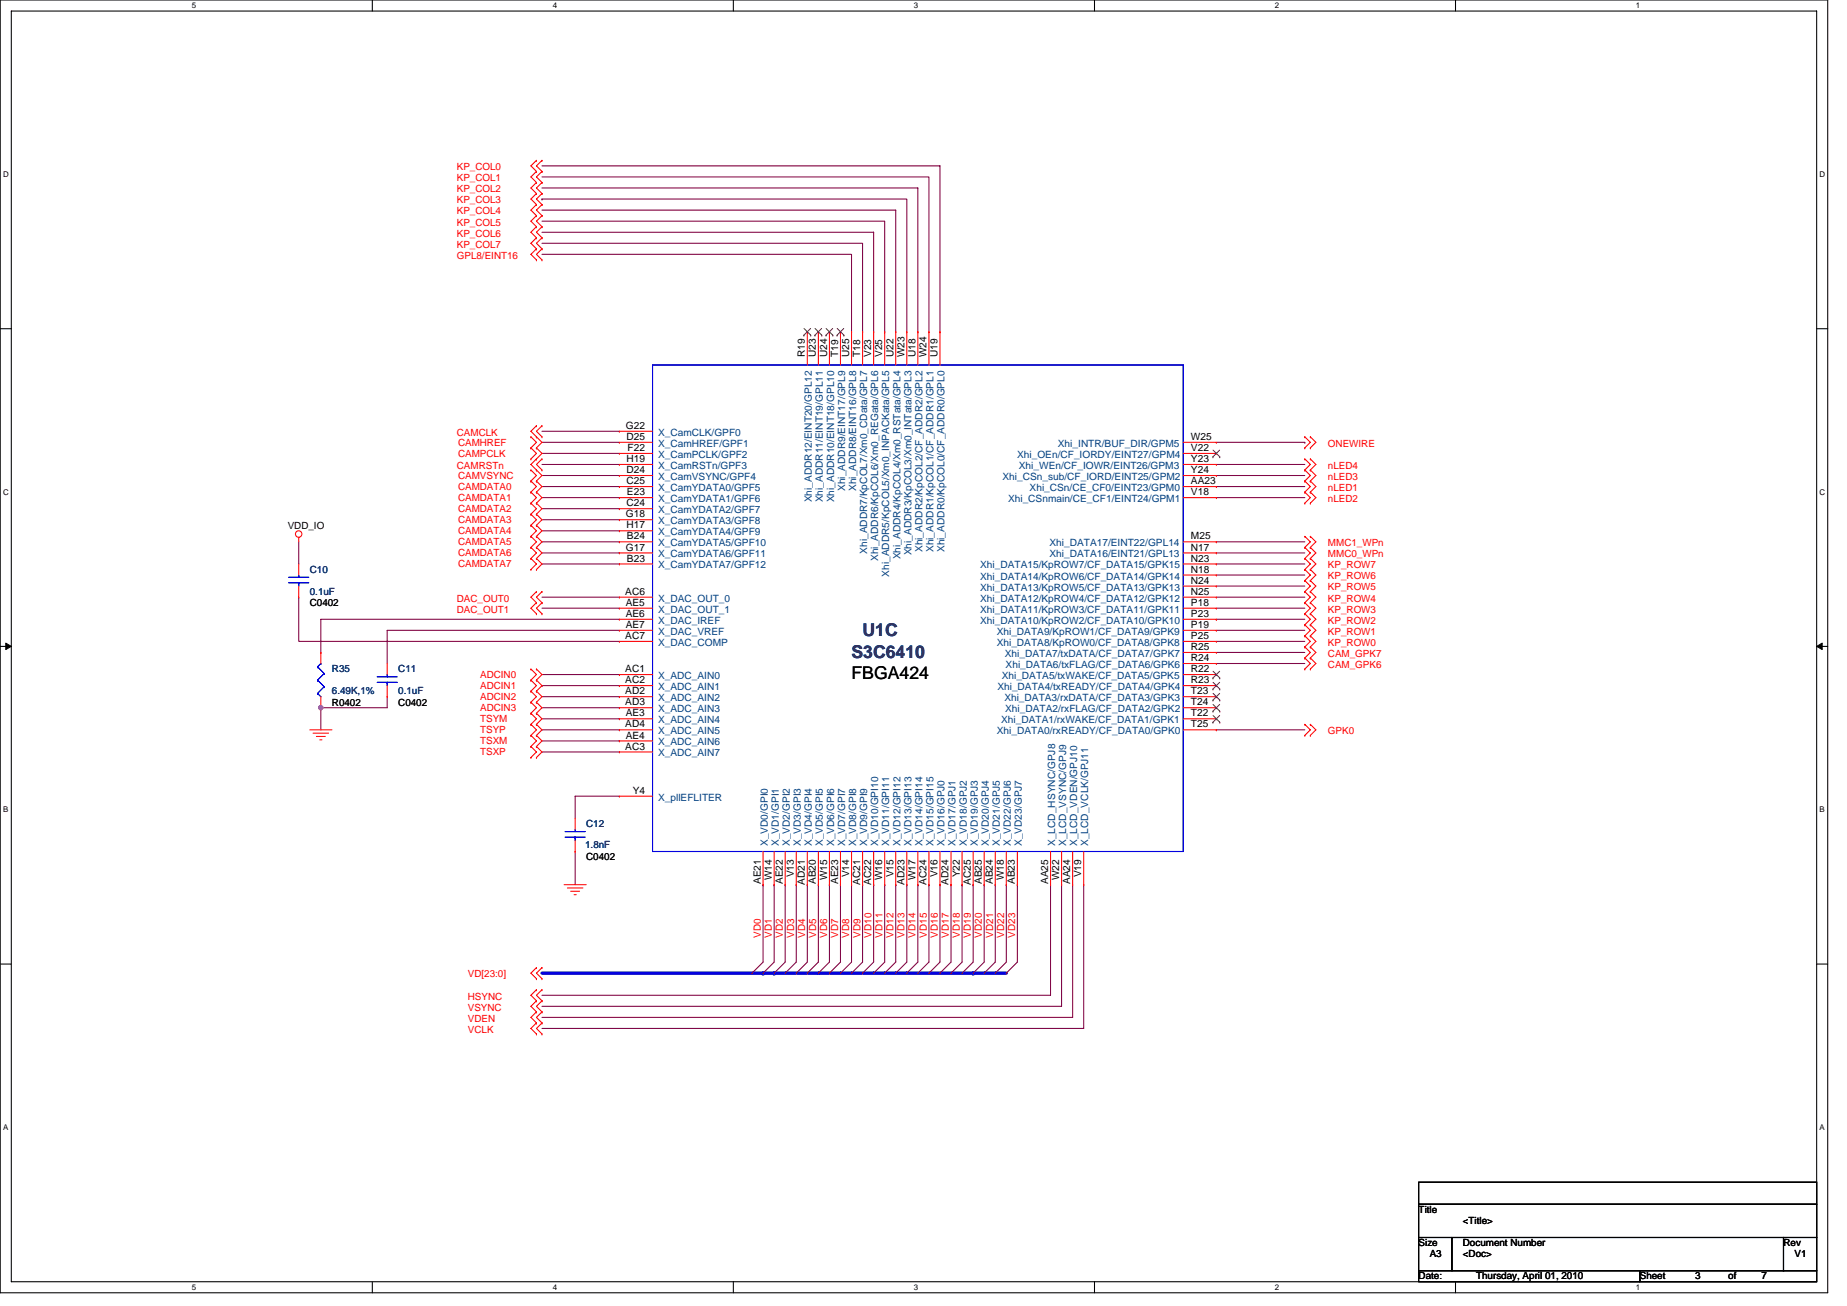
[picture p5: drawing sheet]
<svg xmlns="http://www.w3.org/2000/svg" width="297mm" height="210mm" viewBox="0 0 297 210" stroke-linecap="round" stroke-linejoin="round" font-family="sans-serif">
<path d="M0 0h293.9v207.9h-293.9zM1.8 1.8h290.4v204.3h-290.4z" fill="none" stroke="#000" stroke-width=".17"/>
<g fill="#fff">
<path d="M30.8 .2h.7v1.4h-.7z"/>
<path d="M30.8 206.3h.7v1.4h-.7z"/>
</g>
<path d="M59.9 0v1.8M59.9 206.1v1.8" fill="none" stroke="#000" stroke-width=".17"/>
<g fill="#fff">
<path d="M88.9 .2h.7v1.4h-.7z"/>
<path d="M88.9 206.3h.7v1.4h-.7z"/>
</g>
<path d="M117.9 0v1.8M117.9 206.1v1.8" fill="none" stroke="#000" stroke-width=".17"/>
<g fill="#fff">
<path d="M147 .2h.7v1.4h-.7z"/>
<path d="M147 206.3h.7v1.4h-.7z"/>
</g>
<path d="M176 0v1.8M176 206.1v1.8" fill="none" stroke="#000" stroke-width=".17"/>
<g fill="#fff">
<path d="M205 .2h.7v1.4h-.7z"/>
<path d="M205 206.3h.7v1.4h-.7z"/>
</g>
<path d="M234.1 0v1.8M234.1 206.1v1.8" fill="none" stroke="#000" stroke-width=".17"/>
<g fill="#fff">
<path d="M263.1 .2h.7v1.4h-.7z"/>
<path d="M263.1 206.3h.7v1.4h-.7z"/>
<path d="M.5 27.3h.9v1.4h-.9z"/>
<path d="M292.6 27.3h.9v1.4h-.9z"/>
<path d="M.5 78.4h.9v1.4h-.9z"/>
<path d="M292.6 78.4h.9v1.4h-.9z"/>
</g>
<path d="M0 52.9h1.8M292.2 52.9h1.7" fill="none" stroke="#000" stroke-width=".17"/>
<g fill="#fff">
<path d="M.5 129.5h.8v1.4h-.8z"/>
<path d="M292.6 129.5h.9v1.4h-.9z"/>
</g>
<path d="M0 103.9h1.8M292.2 103.9h1.7" fill="none" stroke="#000" stroke-width=".17"/>
<path d="M.9 103.4l.9 .5-.9 .5zM292.2 103.9l.8-.5v1z" fill="#000" stroke="#000" stroke-width=".16"/>
<g fill="#fff">
<path d="M.5 180.5h.8v1.4h-.8z"/>
<path d="M292.6 180.5h.9v1.4h-.9z"/>
</g>
<path d="M0 155h1.8M292.2 155h1.7M228.2 190.1h64v3.5h-64zM228.2 193.6h64v5.4h-64zM228.2 199h5.3v5.3h-5.3zM233.5 199h53.3v5.3h-53.3zM286.8 199h5.4v5.3h-5.4zM228.2 204.3h35.5v1.8h-35.5zM263.7 204.3h28.5v1.8h-28.5z" fill="none" stroke="#000" stroke-width=".17"/>
<g fill="none" stroke="#800040" stroke-width=".17">
<path d="M87.2 39.1h51.5v14.2M87.2 37.3h53.3v16M87.2 35.6h55.1v17.7M87.2 33.8h56.9v19.5M87.2 32h58.6v21.3M87.2 32h.1M87.2 30.2h60.4v23.1M87.2 28.4h62.2v24.9M87.2 26.7h64v26.6M87.2 40.9h49.7v12.4M87.2 69.3h12.4M87.2 71.1h12.4"/>
<path d="M87.2 72.9h12.4M87.2 74.7h12.4M87.2 76.5h12.4M87.2 78.2h12.4M195.6 78.2h14.2M195.6 76.5h14.2M195.6 74.7h14.2M195.6 71.1h14.2M209.8 71.1h.1M48 96v7.1h51.6M48 87.1v3.6M87.2 90.7h12.4"/>
<path d="M87.2 96h12.4M87.2 97.8h12.4M87.2 80h12.4M87.2 81.8h12.4M87.2 83.6h12.4M87.2 85.3h12.4M87.2 87.1h12.4M87.2 88.9h12.4M99.6 99.6h-48v5.3M195.6 80h14.2M195.6 99.6h.1M195.6 97.8h14.2"/>
<path d="M195.6 96h14.2M195.6 94.2h14.2M195.6 92.5h14.2M195.6 90.7h14.2M195.6 88.9h14.2M195.6 87.1h14.2M195.6 99.6h14.2M51.6 113.8h.1M51.6 113.8v3.5M62.3 112v1.8h-10.7M87.2 112h12.4M87.2 113.8h12.4"/>
<path d="M87.2 115.6h12.4M87.2 117.3h12.4M87.2 119.1h12.4M87.2 108.5h12.4M87.2 110.2h.1M87.2 110.2h12.4M99.6 101.3h-37.3v5.4M195.6 103.1h14.2M195.6 101.3h14.2M195.6 117.3h14.2M195.6 104.9h14.2M195.6 106.7h14.2"/>
<path d="M87.2 120.9h12.4M92.5 136.9v5.3M99.6 128h-7.1v3.6M120.9 156.5h.1M122.7 142.2h.1M122.7 156.5h.1M122.7 142.2v12.5l-1.8 1.8M124.5 142.2h.1M124.5 156.5h.1M124.5 142.2v12.5l-1.8 1.8M126.3 142.2h.1M126.3 156.5h.1"/>
<path d="M126.3 142.2v12.5l-1.8 1.8M128.1 142.2h.1M128.1 156.5h.1M128.1 142.2v12.5l-1.8 1.8M129.8 142.2h.1M129.8 156.5h.1M129.8 142.2v12.5l-1.7 1.8M131.6 142.2h.1M131.6 156.5h.1M131.6 142.2v12.5l-1.8 1.8M133.4 142.2h.1M133.4 156.5h.1"/>
<path d="M133.4 142.2v12.5l-1.8 1.8M135.2 142.2h.1M135.2 156.5h.1M135.2 142.2v12.5l-1.8 1.8M136.9 142.2h.1M136.9 156.5h.1M136.9 142.2v12.5l-1.7 1.8M138.7 142.2h.1M138.7 156.5h.1M138.7 142.2v12.5l-1.8 1.8M140.5 142.2h.1M140.5 156.5h.1"/>
<path d="M140.5 142.2v12.5l-1.8 1.8M142.3 142.2h.1M142.3 156.5h.1M142.3 142.2v12.5l-1.8 1.8M144.1 142.2h.1M144.1 156.5h.1M144.1 142.2v12.5l-1.8 1.8M145.8 142.2h.1M145.8 156.5h.1M145.8 142.2v12.5l-1.7 1.8M147.6 142.2h.1M147.6 156.5h.1"/>
<path d="M147.6 142.2v12.5l-1.8 1.8M149.4 142.2h.1M149.4 156.5h.1M149.4 142.2v12.5l-1.8 1.8M151.2 142.2h.1M151.2 156.5h.1M151.2 142.2v12.5l-1.8 1.8M152.9 142.2h.1M152.9 156.5h.1M152.9 142.2v12.5l-1.7 1.8M154.7 142.2h.1M154.7 156.5h.1"/>
<path d="M154.7 142.2v12.5l-1.8 1.8M156.5 142.2h.1M156.5 156.5h.1M156.5 142.2v12.5l-1.8 1.8M158.3 142.2h.1M158.3 156.5h.1M158.3 142.2v12.5l-1.8 1.8M160.1 142.2h.1M160.1 156.5h.1M160.1 142.2v12.5l-1.8 1.8M161.8 142.2h.1M161.8 156.5h.1"/>
<path d="M161.8 142.2v12.5l-1.7 1.8M163.6 142.2h.1M163.6 142.2v12.5l-1.8 1.8M168.9 142.2v17.8h-81.7M170.7 142.2v19.6h-83.5M172.5 142.2v21.4h-85.3M174.3 142.2v23.2h-87.1"/>
</g>
<circle cx="51.6" cy="113.8" r=".35" fill="#f0f" stroke="#f0f" stroke-width=".17"/>
<path d="M87.2 156.5h35.5M122.7 156.5h33.8M122.7 156.5h.1M124.5 156.5h.1M156.5 156.5h5.3M156.5 156.5h.1" fill="none" stroke="#00f" stroke-width=".53"/>
<g fill="none" stroke="#f00" stroke-width=".17">
<path d="M86.3 38.2h.1M86.3 36.4h.1M86.3 34.7h.1M86.3 32.9h.1M86.3 31.1h.1M86.3 29.3h.1M86.3 27.6h.1M86.3 25.8h.1M86.3 38.2l-.9 .9 .9 .9M86.3 36.4l-.9 .9 .9 .9M86.3 34.7l-.9 .9 .9 .8M86.3 32.9l-.9 .9 .9 .9"/>
<path d="M86.3 31.1l-.9 .9 .9 .9M86.3 29.3l-.9 .9 .9 .9M86.3 27.6l-.9 .8 .9 .9M86.3 25.8l-.9 .9 .9 .9M87.2 38.2h.1M87.2 36.4h.1M87.2 34.7h.1M87.2 32.9h.1M87.2 31.1h.1M87.2 29.3h.1M87.2 27.6h.1M87.2 25.8h.1"/>
<path d="M87.2 38.2l-.9 .9 .9 .9M87.2 36.4l-.9 .9 .9 .9M87.2 34.7l-.9 .9 .9 .8M87.2 32.9l-.9 .9 .9 .9M87.2 31.1l-.9 .9 .9 .9M87.2 29.3l-.9 .9 .9 .9M87.2 27.6l-.9 .8 .9 .9M87.2 25.8l-.9 .9 .9 .9M86.3 40h.1M86.3 41.8h.1M86.3 40l-.9 .9 .9 .9M87.2 40h.1"/>
<path d="M87.2 41.8h.1M87.2 40l-.9 .9 .9 .9M129.8 53.3h.1M129.8 53.3v5.4M131.6 53.3h.1M131.6 53.3v5.4M133.4 53.3h.1M133.4 53.3v5.4M135.2 53.3h.1M135.2 53.3v5.4M136.9 53.3h.1M136.9 53.3v5.4"/>
<path d="M138.7 53.3h.1M138.7 53.3v5.4M140.5 53.3h.1M140.5 53.3v5.4M142.3 53.3h.1M142.3 53.3v5.4M144.1 53.3h.1M144.1 53.3v5.4M145.8 53.3h.1M145.8 53.3v5.4M147.6 53.3h.1M147.6 53.3v5.4"/>
<path d="M149.4 53.3h.1M149.4 53.3v5.4M151.2 53.3h.1M151.2 53.3v5.4M85.4 72h.1M85.4 70.2h.1M85.4 73.8h.1M85.4 77.3h.1M85.4 75.6h.1M85.4 79.1h.1M85.4 70.2l.9 .9-.9 .9M85.4 72l.9 .9-.9 .9"/>
<path d="M85.4 75.6l.9 .9-.9 .8M85.4 77.3l.9 .9-.9 .9M85.4 79.1l.9 .9-.9 .9M86.3 68.5h.1M86.3 70.2h.1M86.3 73.8h.1M86.3 75.6h.1M86.3 72h.1M86.3 77.3h.1M86.3 79.1h.1M86.3 68.5l-.9 .8 1.8 1.8-.9 .9M86.3 72l.9 .9-1.8 1.8 1.8 1.8-.9 .8"/>
<path d="M86.3 77.3l.9 .9-.9 .9M86.3 79.1l.9 .9-.9 .9M87.2 68.5h.1M87.2 70.2h.1M87.2 73.8h.1M87.2 75.6h.1M87.2 68.5l-.9 .8 .9 .9M87.2 73.8l-.9 .9 .9 .9M99.6 69.3h.1M99.6 71.1h.1M99.6 72.9h.1M99.6 74.7h.1"/>
<path d="M99.6 76.5h.1M99.6 78.2h.1M99.6 69.3h5.3M99.6 71.1h5.3M99.6 72.9h5.3M99.6 74.7h5.3M99.6 76.5h5.3M99.6 78.2h5.3M190.3 71.1h5.3M190.3 72.9h5.3M190.3 74.7h5.3M190.3 76.5h5.3"/>
<path d="M190.3 78.2h5.3M195.6 78.2h.1M195.6 76.5h.1M195.6 74.7h.1M195.6 72.9h.1M195.6 71.1h.1M209.8 79.1h.1M209.8 77.3h.1M209.8 75.6h.1M209.8 73.8h.1M209.8 70.2h.1M209.8 72h.1"/>
<path d="M209.8 79.1l.9 .9-.9 .9M209.8 77.3l.9 .9-.9 .9M209.8 75.6l.9 .9-.9 .8M209.8 73.8l.9 .9-.9 .9M209.8 70.2l.9 .9-.9 .9M210.7 79.1h.1M210.7 77.3h.1M210.7 75.6h.1M210.7 73.8h.1M210.7 70.2h.1M210.7 72h.1M210.7 79.1l.9 .9-.9 .9"/>
<path d="M210.7 77.3l.9 .9-.9 .9M210.7 75.6l.9 .9-.9 .8M210.7 73.8l.9 .9-.9 .9M210.7 70.2l.9 .9-.9 .9M48 86.4v.7M48 90.7v1.8M48 96h.1M48 94.2v1.8M85.4 80.9h.1M85.4 82.7h.1M85.4 84.5h.1M85.4 86.2h.1"/>
<path d="M85.4 88h.1M85.4 89.8h.1M85.4 91.6h.1M85.4 80.9l.9 .9-.9 .9M85.4 82.7l.9 .9-.9 .9M85.4 84.5l.9 .8-.9 .9M85.4 86.2l.9 .9-.9 .9M85.4 88l.9 .9-.9 .9M85.4 89.8l.9 .9-.9 .9M86.3 80.9h.1M86.3 82.7h.1M86.3 84.5h.1"/>
<path d="M86.3 86.2h.1M86.3 88h.1M86.3 89.8h.1M86.3 95.1h.1M86.3 96.9h.1M86.3 91.6h.1M86.3 98.7h.1M86.3 80.9l.9 .9-.9 .9M86.3 82.7l.9 .9-.9 .9M86.3 84.5l.9 .8-.9 .9M86.3 86.2l.9 .9-.9 .9M86.3 88l.9 .9-.9 .9"/>
<path d="M86.3 95.1l-.9 .9 .9 .9M86.3 89.8l.9 .9-.9 .9M86.3 96.9l-.9 .9 .9 .9M87.2 95.1h.1M87.2 96.9h.1M87.2 98.7h.1M87.2 95.1l-.9 .9 .9 .9M87.2 96.9l-.9 .9 .9 .9M99.6 80h.1M99.6 81.8h.1M99.6 83.6h.1M99.6 85.3h.1"/>
<path d="M99.6 87.1h.1M99.6 88.9h.1M99.6 90.7h.1M99.6 96h.1M99.6 97.8h.1M99.6 99.6h.1M99.6 80h5.3M99.6 81.8h5.3M99.6 83.6h5.3M99.6 85.3h5.3M99.6 87.1h5.3M99.6 88.9h5.3"/>
<path d="M99.6 90.7h5.3M99.6 96h5.3M99.6 97.8h5.3M99.6 99.6h5.3M190.3 80h5.3M190.3 87.1h5.3M190.3 88.9h5.3M190.3 90.7h5.3M190.3 96h5.3M190.3 97.8h5.3M190.3 99.6h5.3M190.3 94.2h5.3"/>
<path d="M190.3 92.5h5.3M195.6 99.6h.1M195.6 97.8h.1M195.6 96h.1M195.6 94.2h.1M195.6 92.5h.1M195.6 90.7h.1M195.6 88.9h.1M195.6 87.1h.1M195.6 80h.1M209.8 88h.1M209.8 89.8h.1"/>
<path d="M209.8 91.6h.1M209.8 93.3h.1M209.8 95.1h.1M209.8 96.9h.1M209.8 98.7h.1M209.8 80.9h.1M209.8 86.2h.1M209.8 88l.9 .9-.9 .9M209.8 89.8l.9 .9-.9 .9M209.8 91.6l.9 .9-.9 .8M209.8 93.3l.9 .9-.9 .9M209.8 95.1l.9 .9-.9 .9"/>
<path d="M209.8 96.9l.9 .9-.9 .9M209.8 98.7l.9 .9-.9 .9M209.8 86.2l.9 .9-.9 .9M210.7 88h.1M210.7 89.8h.1M210.7 91.6h.1M210.7 93.3h.1M210.7 95.1h.1M210.7 96.9h.1M210.7 98.7h.1M210.7 80.9h.1M210.7 86.2h.1"/>
<path d="M210.7 88l.9 .9-.9 .9M210.7 89.8l.9 .9-.9 .9M210.7 91.6l.9 .9-.9 .8M210.7 93.3l.9 .9-.9 .9M210.7 95.1l.9 .9-.9 .9M210.7 96.9l.9 .9-.9 .9M210.7 98.7l.9 .9-.9 .9M210.7 86.2l.9 .9-.9 .9M49.8 117.3h3.6M50.4 117.9h2.4M50.9 118.4h1.4M51.4 119h.4"/>
<path d="M51.6 112v1.8M51.6 104.9h.1M51.6 104.9v1.8M62.3 106.7v1.8M62.3 112h.1M62.3 110.2v1.8M85.4 109.3h.1M85.4 107.6h.1M85.4 111.1h.1M85.4 112.9h.1M85.4 114.7h.1M85.4 116.5h.1"/>
<path d="M85.4 118.2h.1M85.4 107.6l.9 .9-.9 .8M85.4 109.3l.9 .9-.9 .9M85.4 111.1l.9 .9-.9 .9M85.4 112.9l.9 .9-.9 .9M85.4 114.7l.9 .9-.9 .9M85.4 116.5l.9 .8-.9 .9M85.4 118.2l.9 .9-.9 .9M86.3 107.6h.1M86.3 109.3h.1M86.3 111.1h.1M86.3 112.9h.1"/>
<path d="M86.3 114.7h.1M86.3 116.5h.1M86.3 118.2h.1M86.3 107.6l.9 .9-.9 .8M86.3 109.3l.9 .9-.9 .9M86.3 111.1l.9 .9-.9 .9M86.3 112.9l.9 .9-.9 .9M86.3 114.7l.9 .9-.9 .9M86.3 116.5l.9 .8-.9 .9M86.3 118.2l.9 .9-.9 .9M99.6 101.3h.1M99.6 103.1h.1"/>
<path d="M99.6 108.5h.1M99.6 110.2h.1M99.6 112h.1M99.6 113.8h.1M99.6 115.6h.1M99.6 117.3h.1M99.6 119.1h.1M99.6 101.3h5.3M99.6 103.1h5.3M99.6 108.5h5.3M99.6 110.2h5.3M99.6 112h5.3"/>
<path d="M99.6 113.8h5.3M99.6 115.6h5.3M99.6 117.3h5.3M99.6 119.1h5.3M190.3 101.3h5.3M190.3 103.1h5.3M190.3 108.5h5.3M190.3 110.2h5.3M190.3 112h5.3M190.3 113.8h5.3M190.3 115.6h5.3M190.3 117.3h5.3"/>
<path d="M190.3 106.7h5.3M190.3 104.9h5.3M195.6 117.3h.1M195.6 115.6h.1M195.6 113.8h.1M195.6 112h.1M195.6 110.2h.1M195.6 108.5h.1M195.6 106.7h.1M195.6 104.9h.1M195.6 103.1h.1M195.6 101.3h.1"/>
<path d="M209.8 100.5h.1M209.8 102.2h.1M209.8 104h.1M209.8 116.5h.1M209.8 118.2h.1M209.8 105.8h.1M209.8 107.6h.1M209.8 100.5l.9 .8-.9 .9M209.8 102.2l.9 .9-.9 .9M209.8 116.5l.9 .8-.9 .9M209.8 104l.9 .9-.9 .9M209.8 105.8l.9 .9-.9 .9"/>
<path d="M210.7 100.5h.1M210.7 102.2h.1M210.7 104h.1M210.7 116.5h.1M210.7 118.2h.1M210.7 105.8h.1M210.7 107.6h.1M210.7 100.5l.9 .8-.9 .9M210.7 102.2l.9 .9-.9 .9M210.7 116.5l.9 .8-.9 .9M210.7 104l.9 .9-.9 .9M210.7 105.8l.9 .9-.9 .9"/>
<path d="M85.4 120h.1M85.4 121.8h.1M85.4 120l.9 .9-.9 .9M86.3 120h.1M86.3 121.8h.1M86.3 120l.9 .9-.9 .9M92.5 131.6v1.7M92.5 136.9h.1M92.5 135.1v1.8M99.6 120.9h.1M99.6 128h.1M99.6 120.9h5.3"/>
<path d="M99.6 128h5.3M122.7 136.9v5.3M124.5 136.9v5.3M126.3 136.9v5.3M128.1 136.9v5.3M129.8 136.9v5.3M131.6 136.9v5.3M133.4 136.9v5.3M135.2 136.9v5.3M136.9 136.9v5.3M138.7 136.9v5.3M140.5 136.9v5.3"/>
<path d="M142.3 136.9v5.3M144.1 136.9v5.3M145.8 136.9v5.3M147.6 136.9v5.3M149.4 136.9v5.3M151.2 136.9v5.3M152.9 136.9v5.3M154.7 136.9v5.3M156.5 136.9v5.3M158.3 136.9v5.3M160.1 136.9v5.3M161.8 136.9v5.3"/>
<path d="M163.6 136.9v5.3M168.9 136.9v5.3M170.7 136.9v5.3M172.5 136.9v5.3M174.3 136.9v5.3M86.3 155.6h.1M86.3 157.4h.1M86.3 159.1h.1M86.3 155.6l-.9 .9 .9 .9M86.3 159.1l-.9 .9 .9 .9M87.2 155.6h.1M87.2 157.4h.1"/>
<path d="M87.2 159.1h.1M87.2 155.6l-.9 .9 .9 .9M87.2 159.1l-.9 .9 .9 .9M90.7 142.2h3.6M91.2 142.8h2.5M91.8 143.3h1.4M92.3 143.8h.4M122.7 142.2h.1M124.5 142.2h.1M126.3 142.2h.1M128.1 142.2h.1M129.8 142.2h.1"/>
<path d="M131.6 142.2h.1M133.4 142.2h.1M135.2 142.2h.1M136.9 142.2h.1M138.7 142.2h.1M140.5 142.2h.1M142.3 142.2h.1M144.1 142.2h.1M145.8 142.2h.1M147.6 142.2h.1M149.4 142.2h.1M151.2 142.2h.1"/>
<path d="M152.9 142.2h.1M154.7 142.2h.1M156.5 142.2h.1M158.3 142.2h.1M160.1 142.2h.1M161.8 142.2h.1M163.6 142.2h.1M168.9 142.2h.1M170.7 142.2h.1M172.5 142.2h.1M174.3 142.2h.1M86.3 160.9h.1"/>
<path d="M86.3 162.7h.1M86.3 164.5h.1M86.3 166.2h.1M86.3 160.9l-.9 .9 .9 .9M86.3 162.7l-.9 .9 .9 .9M86.3 164.5l-.9 .9 .9 .8M87.2 160.9h.1M87.2 162.7h.1M87.2 164.5h.1M87.2 166.2h.1M87.2 160.9l-.9 .9 .9 .9M87.2 162.7l-.9 .9 .9 .9"/>
<path d="M87.2 164.5l-.9 .9 .9 .8"/>
<circle cx="48" cy="85.9" r=".52"/>
</g>
<g fill="none" stroke="#00f" stroke-width=".17">
<path d="M104.9 58.7h85.4v78.2h-85.4zM46.4 93.7h3.3M46.4 92.8h3.3M48 92.5v.3M48 93.7h.1M48 93.7v.5M51.1 111.5h.1M51.1 109.3h.1M51.1 107.2h.1M51.1 111.5l.5 .5M51.1 109.3l1 1.1M51.1 107.2l1 1.1"/>
<path d="M51.6 106.7h.1M51.6 106.7l-.5 .5M52.1 110.4h.1M52.1 108.3h.1M52.1 110.4l-1 1.1M52.1 108.3l-1 1M60.7 109.7h3.2M60.7 108.8h3.2M62.3 108.5v.3M62.3 109.7h.1M62.3 109.7v.5M90.9 134.6h3.2"/>
<path d="M90.9 133.7h3.2M92.5 133.3v.4M92.5 134.6h.1M92.5 134.6v.5"/>
</g>
<g fill="none" stroke="#804000" stroke-width=".16">
<path d="M129.3 53.9h.1M129.3 52.8l1.1 1.1M130.4 52.8l-1.1 1.1M130.4 53.9h.1M131.1 53.9h.1M131.1 52.8l1.1 1.1M132.1 52.8l-1 1.1M132.2 53.9h.1M132.8 53.9h.1M132.9 52.8l1 1.1M133.9 52.8l-1.1 1.1M133.9 53.9h.1"/>
<path d="M134.6 53.9h.1M134.6 52.8l1.1 1.1M135.7 52.8l-1.1 1.1M135.7 53.9h.1M195.1 73.4h.1M195.1 72.4l1.1 1M196.1 72.4l-1 1M196.2 73.4h.1M195.1 116.1h.1M195.1 114.3h.1M195.1 112.6h.1M195.1 110.8h.1"/>
<path d="M195.1 109h.1M195.1 115l1.1 1.1M195.1 113.3l1.1 1M195.1 111.5l1.1 1.1M195.1 109.7l1.1 1.1M195.1 107.9l1.1 1.1M196.1 115l-1 1.1M196.1 113.3l-1 1M196.1 111.5l-1 1.1M196.1 109.7l-1 1.1M196.1 107.9l-1 1.1M196.2 116.1h.1"/>
<path d="M196.2 114.3h.1M196.2 112.6h.1M196.2 110.8h.1M196.2 109h.1"/>
</g>
<g font-size="2.8" fill="#000080">
<text x="136.9" y="105.8">S3C6410</text>
<text x="138.7" y="102.2">U1C</text>
</g>
<text font-size="2.8" x="136.9" y="109.2">FBGA424</text>
<g font-size="1.6" fill="#f00">
<text x="73.5" y="29.1">KP_COL1</text>
<text x="73.5" y="27.4">KP_COL0</text>
<text x="73.5" y="34.5">KP_COL4</text>
<text x="73.5" y="32.7">KP_COL3</text>
<text x="73.5" y="30.9">KP_COL2</text>
<text x="73.5" y="39.8">KP_COL7</text>
<text x="73.5" y="38">KP_COL6</text>
<text x="73.5" y="36.3">KP_COL5</text>
<text x="73.5" y="41.6">GPL8/EINT16</text>
<text x="73.5" y="70">CAMCLK</text>
<text x="73.7" y="71.6">CAMHREF</text>
<text x="213.6" y="71.8">ONEWIRE</text>
<text x="73.5" y="75.4">CAMRSTn</text>
<text x="73.7" y="73.4">CAMPCLK</text>
<text x="73.7" y="77">CAMVSYNC</text>
<text x="213.6" y="77.2">nLED3</text>
<text x="213.6" y="75.4">nLED4</text>
<text x="73.7" y="78.8">CAMDATA0</text>
<text x="73.7" y="80.5">CAMDATA1</text>
<text x="73.7" y="82.3">CAMDATA2</text>
<text x="213.6" y="80.7">nLED2</text>
<text x="213.6" y="78.9">nLED1</text>
<text x="73.7" y="84.1">CAMDATA3</text>
<text x="73.7" y="85.9">CAMDATA4</text>
<text x="73.7" y="87.7">CAMDATA5</text>
<text x="73.7" y="89.4">CAMDATA6</text>
<text x="213.6" y="89.6">MMC0_WPn</text>
<text x="213.6" y="87.8">MMC1_WPn</text>
<text x="73.7" y="91.2">CAMDATA7</text>
<text x="213.6" y="91.4">KP_ROW7</text>
<text x="213.6" y="93.2">KP_ROW6</text>
<text x="213.6" y="94.9">KP_ROW5</text>
<text x="73.5" y="96.7">DAC_OUT0</text>
<text x="73.5" y="98.5">DAC_OUT1</text>
<text x="213.6" y="96.7">KP_ROW4</text>
<text x="213.6" y="98.5">KP_ROW3</text>
<text x="213.6" y="100.3">KP_ROW2</text>
<text x="213.6" y="102">KP_ROW1</text>
<text x="213.6" y="103.8">KP_ROW0</text>
<text x="213.6" y="105.6">CAM_GPK7</text>
<text x="213.6" y="107.4">CAM_GPK6</text>
<text x="77.2" y="109">ADCIN0</text>
<text x="77.2" y="110.8">ADCIN1</text>
<text x="77.2" y="112.5">ADCIN2</text>
<text x="77.2" y="114.3">ADCIN3</text>
<text x="77.2" y="116.1">TSYM</text>
<text x="77.2" y="117.9">TSYP</text>
<text x="77.2" y="119.7">TSXM</text>
<text x="213.6" y="118">GPK0</text>
<text x="77.2" y="121.4">TSXP</text>
<text x="122.4" y="150.8" transform="rotate(-90 122.4 150.8)">VD0</text>
<text x="124.1" y="150.8" transform="rotate(-90 124.1 150.8)">VD1</text>
<text x="125.9" y="150.8" transform="rotate(-90 125.9 150.8)">VD2</text>
<text x="127.7" y="150.8" transform="rotate(-90 127.7 150.8)">VD3</text>
<text x="129.5" y="150.8" transform="rotate(-90 129.5 150.8)">VD4</text>
<text x="131.3" y="150.8" transform="rotate(-90 131.3 150.8)">VD5</text>
<text x="133" y="150.8" transform="rotate(-90 133 150.8)">VD6</text>
<text x="134.8" y="150.8" transform="rotate(-90 134.8 150.8)">VD7</text>
<text x="136.6" y="150.8" transform="rotate(-90 136.6 150.8)">VD8</text>
<text x="138.4" y="150.8" transform="rotate(-90 138.4 150.8)">VD9</text>
<text x="140.1" y="150.8" transform="rotate(-90 140.1 150.8)">VD10</text>
<text x="141.9" y="150.8" transform="rotate(-90 141.9 150.8)">VD11</text>
<text x="143.7" y="150.8" transform="rotate(-90 143.7 150.8)">VD12</text>
<text x="145.5" y="150.8" transform="rotate(-90 145.5 150.8)">VD13</text>
<text x="147.3" y="150.8" transform="rotate(-90 147.3 150.8)">VD14</text>
<text x="149" y="150.8" transform="rotate(-90 149 150.8)">VD15</text>
<text x="150.8" y="150.8" transform="rotate(-90 150.8 150.8)">VD16</text>
<text x="152.6" y="150.8" transform="rotate(-90 152.6 150.8)">VD17</text>
<text x="154.4" y="150.8" transform="rotate(-90 154.4 150.8)">VD18</text>
<text x="156.1" y="150.8" transform="rotate(-90 156.1 150.8)">VD19</text>
<text x="157.9" y="150.8" transform="rotate(-90 157.9 150.8)">VD20</text>
<text x="159.7" y="150.8" transform="rotate(-90 159.7 150.8)">VD21</text>
<text x="161.5" y="150.8" transform="rotate(-90 161.5 150.8)">VD22</text>
<text x="163.3" y="150.8" transform="rotate(-90 163.3 150.8)">VD23</text>
<text x="75.2" y="157.2">VD[23:0]</text>
<text x="75.2" y="160.7">HSYNC</text>
<text x="75.2" y="162.5">VSYNC</text>
<text x="75.2" y="164.3">VDEN</text>
<text x="75.2" y="166.1">VCLK</text>
</g>
<g font-size="1.6">
<text x="129.5" y="57.4" transform="rotate(-90 129.5 57.4)">R19</text>
<text x="131.2" y="57.4" transform="rotate(-90 131.2 57.4)">U23</text>
<text x="133" y="57.4" transform="rotate(-90 133 57.4)">U24</text>
<text x="134.8" y="57.4" transform="rotate(-90 134.8 57.4)">T19</text>
<text x="136.6" y="57.4" transform="rotate(-90 136.6 57.4)">U25</text>
<text x="138.3" y="57.4" transform="rotate(-90 138.3 57.4)">T18</text>
<text x="140.1" y="57.4" transform="rotate(-90 140.1 57.4)">V23</text>
<text x="141.9" y="57.4" transform="rotate(-90 141.9 57.4)">V25</text>
<text x="143.7" y="57.4" transform="rotate(-90 143.7 57.4)">U22</text>
<text x="145.5" y="57.4" transform="rotate(-90 145.5 57.4)">W23</text>
<text x="147.2" y="57.4" transform="rotate(-90 147.2 57.4)">U18</text>
<text x="149" y="57.4" transform="rotate(-90 149 57.4)">W24</text>
<text x="150.8" y="57.4" transform="rotate(-90 150.8 57.4)">U19</text>
<text x="100.7" y="69">G22</text>
<text x="100.7" y="70.7">D25</text>
<text x="191.5" y="70.7">W25</text>
<text x="100.7" y="74.3">H19</text>
<text x="100.7" y="76.1">D24</text>
<text x="100.7" y="77.9">C25</text>
<text x="100.9" y="72.5">F22</text>
<text x="191.5" y="76.1">Y24</text>
<text x="191.5" y="74.3">Y23</text>
<text x="191.5" y="77.9">AA23</text>
<text x="191.5" y="72.5">V22</text>
<text x="100.7" y="83.2">G18</text>
<text x="100.7" y="81.4">C24</text>
<text x="100.8" y="79.6">E23</text>
<text x="191.5" y="79.6">V18</text>
<text x="46.3" y="85">VDD_IO</text>
<text x="100.7" y="88.5">G17</text>
<text x="100.7" y="85">H17</text>
<text x="100.8" y="86.7">B24</text>
<text x="191.5" y="88.5">N17</text>
<text x="191.5" y="86.7">M25</text>
<text x="100.6" y="95.6">AC6</text>
<text x="100.8" y="90.3">B23</text>
<text x="191.5" y="95.6">N25</text>
<text x="191.5" y="93.9">N24</text>
<text x="191.5" y="92.1">N18</text>
<text x="191.5" y="90.3">N23</text>
<text x="49.8" y="97.4">C0402</text>
<text x="100.6" y="97.4">AE5</text>
<text x="100.6" y="99.2">AE6</text>
<text x="100.6" y="101">AE7</text>
<text x="191.5" y="101">P19</text>
<text x="191.5" y="99.2">P23</text>
<text x="191.5" y="97.4">P18</text>
<text x="100.6" y="102.7">AC7</text>
<text x="191.5" y="106.3">R24</text>
<text x="191.5" y="104.5">R25</text>
<text x="191.5" y="102.7">P25</text>
<text x="53.4" y="113.4">R0402</text>
<text x="64" y="113.4">C0402</text>
<text x="100.6" y="108.1">AC1</text>
<text x="100.6" y="109.9">AC2</text>
<text x="100.6" y="111.6">AD2</text>
<text x="100.6" y="113.4">AD3</text>
<text x="191.5" y="108.1">R22</text>
<text x="191.5" y="113.4">T24</text>
<text x="191.5" y="111.6">T23</text>
<text x="191.5" y="109.9">R23</text>
<text x="100.6" y="117">AD4</text>
<text x="100.6" y="115.2">AE3</text>
<text x="100.6" y="118.7">AE4</text>
<text x="191.5" y="117">T25</text>
<text x="191.5" y="115.2">T22</text>
<text x="100.6" y="120.5">AC3</text>
<text x="101.8" y="127.6">Y4</text>
<text x="94.3" y="138.3">C0402</text>
<text x="122.3" y="142.1" transform="rotate(-90 122.3 142.1)">AE21</text>
<text x="124.1" y="141.5" transform="rotate(-90 124.1 141.5)">W14</text>
<text x="125.9" y="142.1" transform="rotate(-90 125.9 142.1)">AE22</text>
<text x="127.7" y="141.1" transform="rotate(-90 127.7 141.1)">V13</text>
<text x="129.5" y="142.2" transform="rotate(-90 129.5 142.2)">AD21</text>
<text x="131.2" y="142.1" transform="rotate(-90 131.2 142.1)">AB20</text>
<text x="133" y="141.5" transform="rotate(-90 133 141.5)">W15</text>
<text x="134.8" y="142.1" transform="rotate(-90 134.8 142.1)">AE23</text>
<text x="136.6" y="141.1" transform="rotate(-90 136.6 141.1)">V14</text>
<text x="138.3" y="142.2" transform="rotate(-90 138.3 142.2)">AC21</text>
<text x="140.1" y="142.2" transform="rotate(-90 140.1 142.2)">AC22</text>
<text x="141.9" y="141.5" transform="rotate(-90 141.9 141.5)">W16</text>
<text x="143.7" y="141.1" transform="rotate(-90 143.7 141.1)">V15</text>
<text x="145.5" y="142.2" transform="rotate(-90 145.5 142.2)">AD23</text>
<text x="147.2" y="141.5" transform="rotate(-90 147.2 141.5)">W17</text>
<text x="149" y="142.2" transform="rotate(-90 149 142.2)">AC24</text>
<text x="150.8" y="141.1" transform="rotate(-90 150.8 141.1)">V16</text>
<text x="152.6" y="142.2" transform="rotate(-90 152.6 142.2)">AD24</text>
<text x="154.3" y="141.1" transform="rotate(-90 154.3 141.1)">Y22</text>
<text x="156.1" y="142.2" transform="rotate(-90 156.1 142.2)">AC25</text>
<text x="157.9" y="142.1" transform="rotate(-90 157.9 142.1)">AB25</text>
<text x="159.7" y="142.1" transform="rotate(-90 159.7 142.1)">AB24</text>
<text x="161.5" y="141.5" transform="rotate(-90 161.5 141.5)">W18</text>
<text x="163.2" y="142.1" transform="rotate(-90 163.2 142.1)">AB23</text>
<text x="168.6" y="142.1" transform="rotate(-90 168.6 142.1)">AA25</text>
<text x="170.3" y="141.5" transform="rotate(-90 170.3 141.5)">W22</text>
<text x="172.1" y="142.1" transform="rotate(-90 172.1 142.1)">AA24</text>
<text x="173.9" y="141.1" transform="rotate(-90 173.9 141.1)">V19</text>
<text x="228.2" y="195.1">Title</text>
<text x="235.3" y="196.8">&lt;Title&gt;</text>
<text x="228.2" y="200.4">Size</text>
<text x="229.9" y="202.2">A3</text>
<text x="235.3" y="200.4">Document Number</text>
<text x="235.3" y="202.2">&lt;Doc&gt;</text>
<text x="286.8" y="200.4">Rev</text>
<text x="288.6" y="202.2">V1</text>
<text x="228.2" y="205.7">Date:</text>
<text x="237.4" y="205.7">Thursday, April 01, 2010</text>
<text x="263.7" y="205.7">Sheet</text>
<text x="272.6" y="205.7">3</text>
<text x="277.9" y="205.7">of</text>
<text x="283.3" y="205.7">7</text>
</g>
<g font-size="1.6" fill="#004080">
<text x="105.8" y="70.1">X_CamCLK/GPF0</text>
<text x="105.8" y="71.8">X_CamHREF/GPF1</text>
<text x="170.1" y="71.8">Xhi_INTR/BUF_DIR/GPM5</text>
<text x="105.8" y="73.6">X_CamPCLK/GPF2</text>
<text x="105.8" y="75.4">X_CamRSTn/GPF3</text>
<text x="105.8" y="77.2">X_CamVSYNC/GPF4</text>
<text x="161.2" y="77.2">Xhi_CSn_sub/CF_IORD/EINT25/GPM2</text>
<text x="163.6" y="73.6">Xhi_OEn/CF_IORDY/EINT27/GPM4</text>
<text x="163.8" y="75.4">Xhi_WEn/CF_IOWR/EINT26/GPM3</text>
<text x="105.8" y="79">X_CamYDATA0/GPF5</text>
<text x="105.8" y="80.7">X_CamYDATA1/GPF6</text>
<text x="105.8" y="82.5">X_CamYDATA2/GPF7</text>
<text x="130.6" y="80.8" transform="rotate(-90 130.6 80.8)">Xhi_ADDR12/EINT20/GPL12</text>
<text x="132.4" y="80.8" transform="rotate(-90 132.4 80.8)">Xhi_ADDR11/EINT19/GPL11</text>
<text x="134.1" y="80.8" transform="rotate(-90 134.1 80.8)">Xhi_ADDR10/EINT18/GPL10</text>
<text x="135.9" y="79" transform="rotate(-90 135.9 79)">Xhi_ADDR9/EINT17/GPL9</text>
<text x="137.7" y="79" transform="rotate(-90 137.7 79)">Xhi_ADDR8/EINT16/GPL8</text>
<text x="162.1" y="80.7">Xhi_CSnmain/CE_CF1/EINT24/GPM1</text>
<text x="165.6" y="79">Xhi_CSn/CE_CF0/EINT23/GPM0</text>
<text x="105.8" y="84.3">X_CamYDATA3/GPF8</text>
<text x="105.8" y="86.1">X_CamYDATA4/GPF9</text>
<text x="105.8" y="87.8">X_CamYDATA5/GPF10</text>
<text x="105.8" y="89.6">X_CamYDATA6/GPF11</text>
<text x="139.5" y="89" transform="rotate(-90 139.5 89)">Xhi_ADDR7/KpCOL7/Xm0_CData/GPL7</text>
<text x="144.8" y="89.9" transform="rotate(-90 144.8 89.9)">Xhi_ADDR4/KpCOL4/Xm0_RSTata/GPL4</text>
<text x="146.6" y="89.3" transform="rotate(-90 146.6 89.3)">Xhi_ADDR3/KpCOL3/Xm0_INTata/GPL3</text>
<text x="148.4" y="88.8" transform="rotate(-90 148.4 88.8)">Xhi_ADDR2/KpCOL2/CF_ADDR2/GPL2</text>
<text x="150.1" y="88.8" transform="rotate(-90 150.1 88.8)">Xhi_ADDR1/KpCOL1/CF_ADDR1/GPL1</text>
<text x="151.9" y="88.8" transform="rotate(-90 151.9 88.8)">Xhi_ADDR0/KpCOL0/CF_ADDR0/GPL0</text>
<text x="168.8" y="89.6">Xhi_DATA16/EINT21/GPL13</text>
<text x="168.8" y="87.8">Xhi_DATA17/EINT22/GPL14</text>
<text x="105.8" y="91.4">X_CamYDATA7/GPF12</text>
<text x="141.2" y="90.2" transform="rotate(-90 141.2 90.2)">Xhi_ADDR6/KpCOL6/Xm0_REGata/GPL6</text>
<text x="143" y="92.7" transform="rotate(-90 143 92.7)">Xhi_ADDR5/KpCOL5/Xm0_INPACKata/GPL5</text>
<text x="157.6" y="95">Xhi_DATA13/KpROW5/CF_DATA13/GPK13</text>
<text x="157.6" y="93.2">Xhi_DATA14/KpROW6/CF_DATA14/GPK14</text>
<text x="157.6" y="91.4">Xhi_DATA15/KpROW7/CF_DATA15/GPK15</text>
<text x="105.8" y="96.7">X_DAC_OUT_0</text>
<text x="105.8" y="98.5">X_DAC_OUT_1</text>
<text x="105.8" y="100.3">X_DAC_IREF</text>
<text x="157.6" y="100.3">Xhi_DATA10/KpROW2/CF_DATA10/GPK10</text>
<text x="157.6" y="98.5">Xhi_DATA11/KpROW3/CF_DATA11/GPK11</text>
<text x="157.6" y="96.7">Xhi_DATA12/KpROW4/CF_DATA12/GPK12</text>
<text x="105.8" y="102.1">X_DAC_VREF</text>
<text x="105.8" y="103.8">X_DAC_COMP</text>
<text x="160.3" y="103.8">Xhi_DATA8/KpROW0/CF_DATA8/GPK8</text>
<text x="160.3" y="102.1">Xhi_DATA9/KpROW1/CF_DATA9/GPK9</text>
<text x="161.6" y="105.6">Xhi_DATA7/txDATA/CF_DATA7/GPK7</text>
<text x="161.7" y="107.4">Xhi_DATA6/txFLAG/CF_DATA6/GPK6</text>
<text x="105.8" y="109.2">X_ADC_AIN0</text>
<text x="105.8" y="111">X_ADC_AIN1</text>
<text x="105.8" y="112.7">X_ADC_AIN2</text>
<text x="160.4" y="111">Xhi_DATA4/txREADY/CF_DATA4/GPK4</text>
<text x="161.1" y="109.2">Xhi_DATA5/txWAKE/CF_DATA5/GPK5</text>
<text x="161.5" y="112.7">Xhi_DATA3/rxDATA/CF_DATA3/GPK3</text>
<text x="105.8" y="114.5">X_ADC_AIN3</text>
<text x="105.8" y="116.3">X_ADC_AIN4</text>
<text x="105.8" y="118.1">X_ADC_AIN5</text>
<text x="105.8" y="119.8">X_ADC_AIN6</text>
<text x="160.3" y="118.1">Xhi_DATA0/rxREADY/CF_DATA0/GPK0</text>
<text x="161" y="116.3">Xhi_DATA1/rxWAKE/CF_DATA1/GPK1</text>
<text x="161.6" y="114.5">Xhi_DATA2/rxFLAG/CF_DATA2/GPK2</text>
<text x="105.8" y="121.6">X_ADC_AIN7</text>
<text x="105.8" y="128.7">X_pllEFLITER</text>
<text x="123.5" y="136" transform="rotate(-90 123.5 136)">X_VD0/GPI0</text>
<text x="125.2" y="136" transform="rotate(-90 125.2 136)">X_VD1/GPI1</text>
<text x="127" y="136" transform="rotate(-90 127 136)">X_VD2/GPI2</text>
<text x="128.8" y="136" transform="rotate(-90 128.8 136)">X_VD3/GPI3</text>
<text x="130.6" y="136" transform="rotate(-90 130.6 136)">X_VD4/GPI4</text>
<text x="132.4" y="136" transform="rotate(-90 132.4 136)">X_VD5/GPI5</text>
<text x="134.1" y="136" transform="rotate(-90 134.1 136)">X_VD6/GPI6</text>
<text x="135.9" y="136" transform="rotate(-90 135.9 136)">X_VD7/GPI7</text>
<text x="137.7" y="136" transform="rotate(-90 137.7 136)">X_VD8/GPI8</text>
<text x="139.5" y="136" transform="rotate(-90 139.5 136)">X_VD9/GPI9</text>
<text x="141.2" y="136" transform="rotate(-90 141.2 136)">X_VD10/GPI10</text>
<text x="143" y="136" transform="rotate(-90 143 136)">X_VD11/GPI11</text>
<text x="144.8" y="136" transform="rotate(-90 144.8 136)">X_VD12/GPI12</text>
<text x="146.6" y="136" transform="rotate(-90 146.6 136)">X_VD13/GPI13</text>
<text x="148.4" y="136" transform="rotate(-90 148.4 136)">X_VD14/GPI14</text>
<text x="150.1" y="136" transform="rotate(-90 150.1 136)">X_VD15/GPI15</text>
<text x="151.9" y="136" transform="rotate(-90 151.9 136)">X_VD16/GPJ0</text>
<text x="153.7" y="136" transform="rotate(-90 153.7 136)">X_VD17/GPJ1</text>
<text x="155.5" y="136" transform="rotate(-90 155.5 136)">X_VD18/GPJ2</text>
<text x="157.2" y="136" transform="rotate(-90 157.2 136)">X_VD19/GPJ3</text>
<text x="159" y="136" transform="rotate(-90 159 136)">X_VD20/GPJ4</text>
<text x="160.8" y="136" transform="rotate(-90 160.8 136)">X_VD21/GPJ5</text>
<text x="162.6" y="136" transform="rotate(-90 162.6 136)">X_VD22/GPJ6</text>
<text x="164.4" y="136" transform="rotate(-90 164.4 136)">X_VD23/GPJ7</text>
<text x="169.7" y="136" transform="rotate(-90 169.7 136)">X_LCD_HSYNC/GPJ8</text>
<text x="171.5" y="136" transform="rotate(-90 171.5 136)">X_LCD_VSYNC/GPJ9</text>
<text x="173.2" y="136" transform="rotate(-90 173.2 136)">X_LCD_VDEN/GPJ10</text>
<text x="175" y="136" transform="rotate(-90 175 136)">X_LCD_VCLK/GPJ11</text>
</g>
<g font-size="1.6" fill="#000080">
<text x="49.8" y="92.1">C10</text>
<text x="49.8" y="95.7">0.1uF</text>
<text x="53.4" y="108.1">R35</text>
<text x="53.4" y="111.7">6.49K,1%</text>
<text x="64" y="108.1">C11</text>
<text x="64" y="111.7">0.1uF</text>
<text x="94.1" y="136.4">1.8nF</text>
<text x="94.3" y="133">C12</text>
</g>
<g font-size="1.3">
<text x="30.8" y="1.3">5</text>
<text x="88.9" y="1.3">4</text>
<text x="147" y="1.3">3</text>
<text x="205" y="1.3">2</text>
<text x="263.1" y="1.3">1</text>
<text x=".5" y="28.4">D</text>
<text x="292.6" y="28.4">D</text>
<text x=".5" y="79.5">C</text>
<text x="292.6" y="79.5">C</text>
<text x=".5" y="130.6">B</text>
<text x="292.6" y="130.6">B</text>
<text x=".5" y="181.7">A</text>
<text x="292.6" y="181.7">A</text>
<text x="30.8" y="207.4">5</text>
<text x="88.9" y="207.4">4</text>
<text x="147" y="207.4">3</text>
<text x="205" y="207.4">2</text>
<text x="263.1" y="207.4">1</text>
</g>
</svg>
